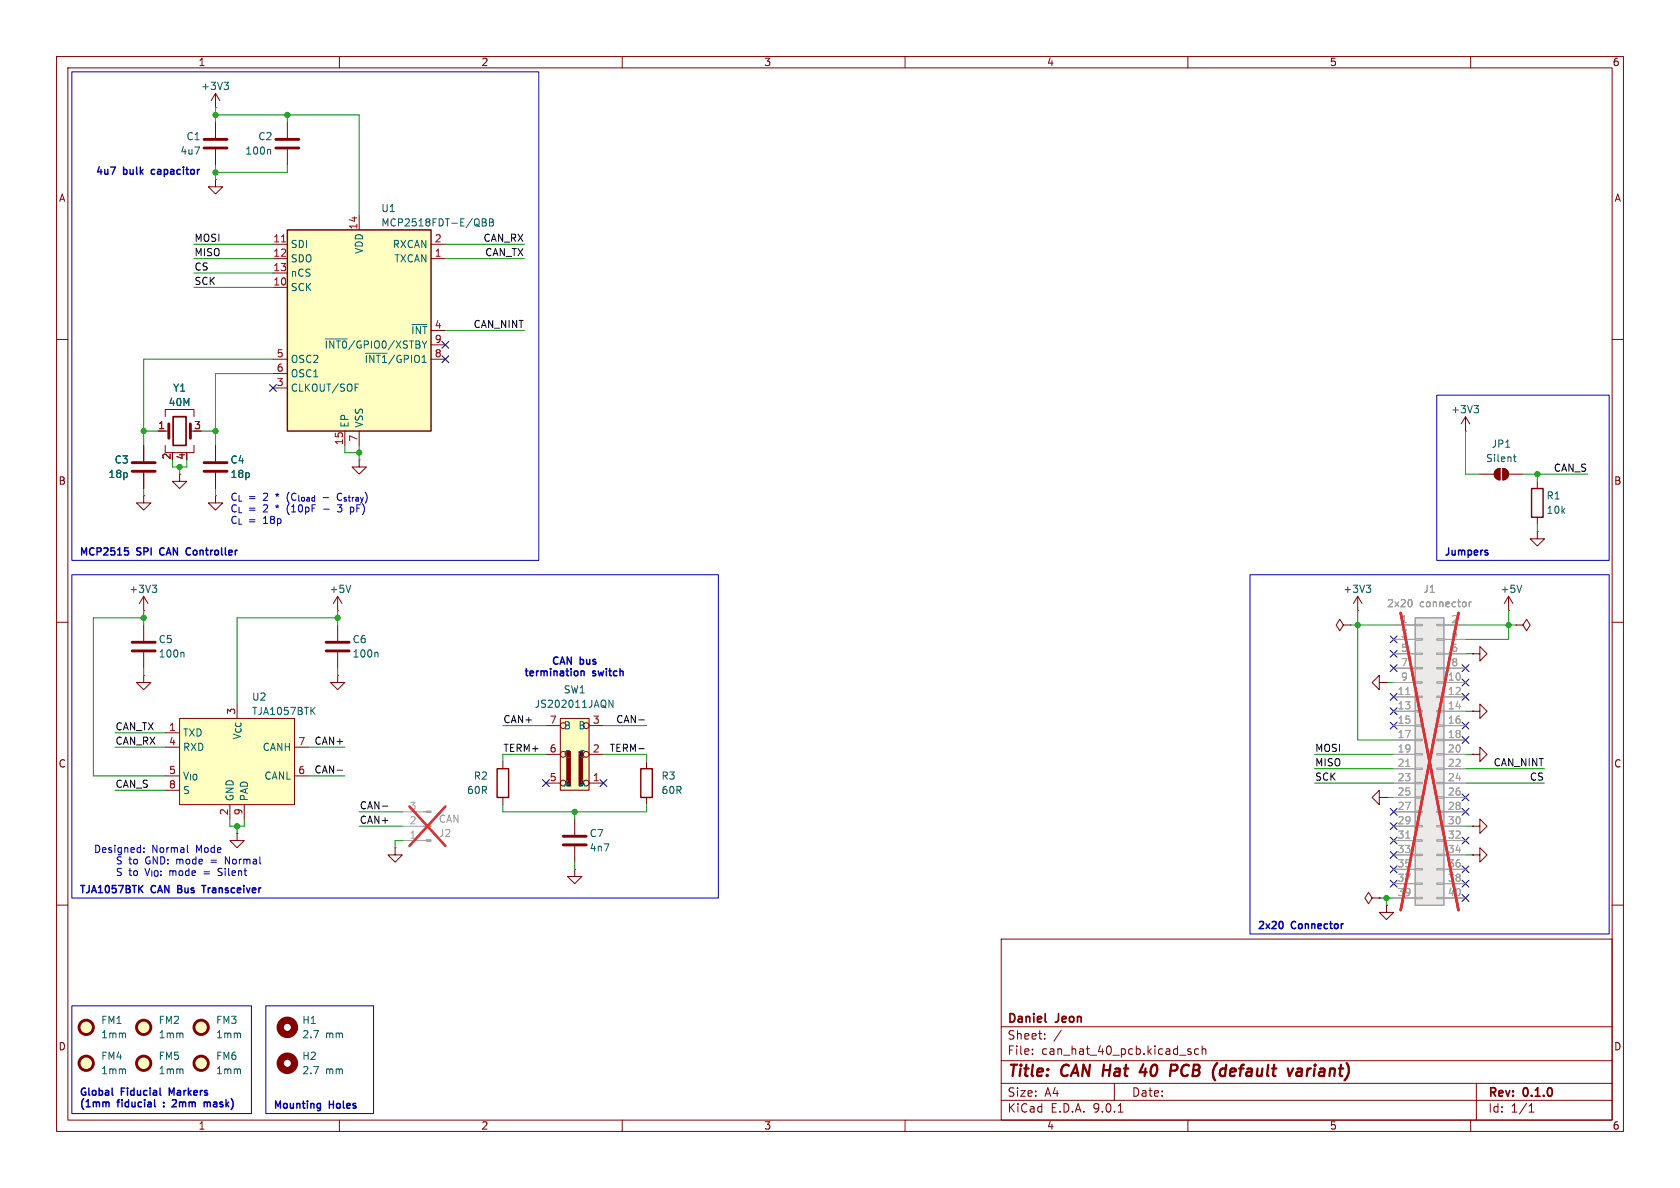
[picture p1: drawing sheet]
<svg xmlns="http://www.w3.org/2000/svg" width="297mm" height="210mm" viewBox="0 0 297 210" stroke-linecap="round" stroke-linejoin="round" font-family="sans-serif">
<g fill="none" stroke="#840000" stroke-width=".18">
<path d="M10 10h277v190h-277zM12 12h273v186h-273zM60 10v2M110 10v2M160 10v2M210 10v2M260 10v2M10 60h2M285 60h2M31.7 83.8v1.3h1.3l-1.3 1.3-1.2-1.3h1.2M31.7 83.8h.1M10 110h2"/>
<path d="M285 110h2M260.3 133.4h1.3v-1.3l1.3 1.3-1.3 1.2v-1.2M260.3 133.4h.1M10 160h2M177 166h108v32h-108zM245.1 160v1.3h1.3l-1.3 1.3-1.3-1.3h1.3M245.1 160h.1M285 160h2M60 198v2M110 198v2M160 198v2M177 194.5h108"/>
<path d="M177 191.5h108M177 187.5h108M177 181.5h108M182.5 186.3v.1M182.5 185.5v.1M184.7 183.6v.1M184.7 182.8v.1M187.6 182.1l-1.3 2M197 191.5v3M197.7 196.6h.8M210 185.7l.6 .4-.2 .3-.4-.1M210 198v2"/>
<path d="M210.5 185.5l-.3-.1-.2 .2M211.9 185.5l-.4-.1-.3 .3v.4l.1 .2h.6M212.5 185.5l.2-.1 .4 .1 .1 .9M212.5 184.9v1.5M260 198v2M261 191.5v6.5M270.3 196.6h.9M270.3 195.5l.4-.4v1.5"/>
</g>
<path d="M202.1 188.1l-.6 1.4h1.2M202.5 188.9l-.2 1.3M207.1 188.2l.9 .1a.58 .58 0 0 1-.3 1h-.8M216.1 188.9l.6 .1M216.6 190.1l-.6 .1M216.8 188.2l-.3 2M229.4 189l.2-.1 .5 .1v1.2M230.2 189.4h-.7a.4 .4 0 0 0-.3 .4 .4 .4 0 0 0 .2 .4l.7-.1M231.2 188.9l-.2 1.3" fill="none" stroke="#840000" stroke-width=".4"/>
<path d="M184.8 180.6l.2 .1" fill="none" stroke="#840000" stroke-width=".3"/>
<path d="M250.2 109.2h5.1v50.8h-5.1z" fill="#ebeae8"/>
<path d="M250.2 109.2h5.1v50.8h-5.1z" fill="none" stroke="#9c9b98" stroke-width=".25"/>
<g fill="none" stroke="#9c9b98" stroke-width=".18">
<path d="M246.4 110.5h3.8M246.4 113h3.8M246.4 115.6h3.8M246.4 118.1h3.8M250.2 110.4h1.3v.2h-1.3zM250.2 112.9h1.3v.3h-1.3zM250.2 115.4h1.3v.3h-1.3zM250.2 118h1.3v.2h-1.3zM254 110.4h1.3v.2h-1.3zM254 112.9h1.3v.3h-1.3zM254 115.4h1.3v.3h-1.3zM254 118h1.3v.2h-1.3z"/>
<path d="M255.3 110.5h3.8M255.3 113h3.8M255.3 115.6h3.8M255.3 118.1h3.8M246.4 120.7h3.8M246.4 123.2h3.8M246.4 125.7h3.8M246.4 128.3h3.8M246.4 130.8h3.8M246.4 133.4h3.8M246.4 135.9h3.8M246.4 138.4h3.8"/>
<path d="M250.2 120.5h1.3v.3h-1.3zM250.2 123.1h1.3v.2h-1.3zM250.2 125.6h1.3v.3h-1.3zM250.2 128.1h1.3v.3h-1.3zM250.2 130.7h1.3v.2h-1.3zM250.2 133.2h1.3v.3h-1.3zM250.2 135.8h1.3v.2h-1.3zM250.2 138.3h1.3v.3h-1.3zM254 120.5h1.3v.3h-1.3zM254 123.1h1.3v.2h-1.3zM254 125.6h1.3v.3h-1.3zM254 128.1h1.3v.3h-1.3z"/>
<path d="M254 130.7h1.3v.2h-1.3zM254 133.2h1.3v.3h-1.3zM254 135.8h1.3v.2h-1.3zM254 138.3h1.3v.3h-1.3zM255.3 120.7h3.8M255.3 123.2h3.8M255.3 125.7h3.8M255.3 128.3h3.8M255.3 130.8h3.8M255.3 133.4h3.8M255.3 135.9h3.8M255.3 138.4h3.8"/>
<path d="M71.1 143.5h4.2M71.1 146.1h4.2M71.1 148.6h4.2M246.4 141h3.8M246.4 143.5h3.8M246.4 146.1h3.8M246.4 148.6h3.8M246.4 151.1h3.8M246.4 153.7h3.8M246.4 156.2h3.8M246.4 158.8h3.8M250.2 140.8h1.3v.3h-1.3z"/>
<path d="M250.2 143.4h1.3v.2h-1.3zM250.2 145.9h1.3v.3h-1.3zM250.2 148.5h1.3v.2h-1.3zM250.2 151h1.3v.3h-1.3zM250.2 153.5h1.3v.3h-1.3zM250.2 156.1h1.3v.2h-1.3zM250.2 158.6h1.3v.3h-1.3zM254 140.8h1.3v.3h-1.3zM254 143.4h1.3v.2h-1.3zM254 145.9h1.3v.3h-1.3zM254 148.5h1.3v.2h-1.3zM254 151h1.3v.3h-1.3z"/>
<path d="M254 153.5h1.3v.3h-1.3zM254 156.1h1.3v.2h-1.3zM254 158.6h1.3v.3h-1.3zM255.3 141h3.8M255.3 143.5h3.8M255.3 146.1h3.8M255.3 148.6h3.8M255.3 151.1h3.8M255.3 153.7h3.8M255.3 156.2h3.8M255.3 158.8h3.8"/>
</g>
<path d="M248.5 122.8h.8M248.5 135.5h.8M248.5 148.2h.8" fill="none" stroke="#a5a4a2" stroke-width=".18"/>
<path d="M249.5 106.1l.1 .4-.1 .7M259.7 106.4v.9M260.1 106.4l-.4 .3" fill="none" stroke="#939391" stroke-width=".18"/>
<path d="M247.6 108.4l10.2 52.5M257.8 108.4l-10.2 52.5M72.4 142.6l6.3 6.9M78.7 142.6l-6.3 6.9" fill="none" stroke="#e12e31" stroke-width=".46"/>
<g fill="none" stroke="#840000" stroke-width=".18">
<path d="M25.4 78.7v2.8M27.9 76.2h1.9M29.2 73.7v-1.3h5.1v1.3M29.2 78.7v1.3h5.1v-1.3M33.7 76.2h.6M38.1 78.7v2.8M259.1 76.2h.1M259.1 73.7l-.8 1.2M259.1 73.7l.7 1.2M259.1 73.7v2.5M25.4 83.6v2.8M38.1 83.6v2.8"/>
<path d="M63.5 81.3v1.3h1.3l-1.3 1.2-1.3-1.2h1.3M63.5 81.3h.1M237.5 110.5l-.6-1-.7 1 .7 1 .6-1h1.3M238.8 110.5h.1M240 108h.1M240 105.4l-.7 1.3M240 105.4l.8 1.3M240 105.4v2.6M260.3 115.6h1.3v-1.3l1.3 1.3-1.3 1.2v-1.2M260.3 115.6h.1M266.7 108h.1M266.7 105.4l-.8 1.3"/>
<path d="M266.7 105.4l.8 1.3M266.7 105.4v2.6M268 110.5h1.2l.7-1 .6 1-.6 1-.7-1M268 110.5h.1M243.8 120.7v-1.3l-1.2 1.3 1.2 1.2v-1.2h1.3M245.1 120.7h.1M260.3 125.7h1.3v-1.2l1.3 1.2-1.3 1.3v-1.3M260.3 125.7h.1M69.8 149.9v1.2h1.3l-1.3 1.3-1.2-1.3h1.2M69.8 149.9h.1M242.6 158.8l-.7-1.1-.6 1.1 .6 1 .7-1h1.2M243.8 141v-1.3l-1.2 1.3 1.2 1.2v-1.2h1.3"/>
<path d="M243.8 158.8h.1M245.1 141h.1M260.3 146.1h1.3v-1.3l1.3 1.3-1.3 1.2v-1.2M260.3 146.1h.1M260.3 151.1h1.3v-1.2l1.3 1.2-1.3 1.3v-1.3M260.3 151.1h.1"/>
</g>
<path d="M29.8 74.9v2.6M33.7 74.9v2.6M23.4 81.8h4M23.4 83.3h4M36.1 81.8h4M36.1 83.3h4" fill="none" stroke="#840000" stroke-width=".51"/>
<path d="M260.6 71.7h.8l-.4 .5M261.1 72.2l.3 .2v.3l-.3 .3M241.5 103.4h.8l-.4 .5M242.1 103.9l.2 .3v.3l-.2 .2M269 103.4l-.4 1.3" fill="none" stroke="#006464" stroke-width=".18"/>
<path d="M30.6 73.7h2.3v5h-2.3z" fill="none" stroke="#840000" stroke-width=".3"/>
<g fill="#9c9b98" stroke="#9c9b98" stroke-width=".18">
<path d="M75.3 148.5h.9v.2h-.9z"/>
<path d="M75.3 145.9h.9v.3h-.9z"/>
<path d="M75.3 143.4h.9v.2h-.9z"/>
</g>
<path d="M50.8 40.6h25.4v35.6h-25.4z" fill="#ffffc2"/>
<path d="M50.8 40.6h25.4v35.6h-25.4zM270.8 86.4h2v5h-2zM87.9 135.9h2v5.1h-2zM113.3 135.9h2v5.1h-2z" fill="none" stroke="#840000" stroke-width=".25"/>
<g fill="none" stroke="#840000" stroke-width=".18">
<path d="M38.1 19.1h.1M38.1 16.5v2.6M38.1 16.5l.8 1.3M38.1 16.5l-.8 1.3M38.1 31.8v1.2h-1.3l1.3 1.3 1.3-1.3h-1.3M38.1 31.8h.1M38.1 21.6v2.8M38.1 26.4v2.8M50.8 21.6v2.8M50.8 26.4v2.8M63.5 38.1v2.5M48.3 43.2h2.5"/>
<path d="M48.3 45.7h2.5M48.3 48.3h2.5M48.3 50.8h2.5M76.2 43.2h2.5M76.2 45.7h2.5M76.2 58.4h2.5M48.3 63.5h2.5M48.3 66h2.5M48.3 68.6h2.5M61 76.2v2.5M63.5 76.2v2.5M76.2 61h2.5"/>
<path d="M76.2 63.5h2.5M261.6 83.8h2.6M264.5 83.1l.7-.3v2a1.02 1.02 0 0 1-1-.6 1.02 1.02 0 0 1 .3-1.1zM265.7 82.8a1.02 1.02 0 0 1 1 1 1.02 1.02 0 0 1-1 1zM266.7 83.8h2.5M271.8 94v1.3h1.2l-1.2 1.2-1.3-1.2h1.3M271.8 94h.1M271.8 85.1v1.3M271.8 91.4v1.3M25.4 119.4v1.3h1.3l-1.3 1.2-1.3-1.2h1.3M25.4 119.4h.1M25.4 108h.1"/>
<path d="M25.4 105.4v2.6M25.4 110.5v2.8M25.4 115.3v2.8M25.4 105.4l-.8 1.3M25.4 105.4l.8 1.3M59.7 108h.1M59.7 119.4v1.3h1.3l-1.3 1.2-1.3-1.2h1.3M59.7 119.4h.1M59.7 105.4l-.8 1.3M59.7 105.4l.8 1.3M59.7 105.4v2.6M59.7 110.5v2.8"/>
<path d="M59.7 115.3v2.8M88.9 134.6v1.3M114.3 134.6v1.3M88.9 141v1.2M101.6 153.7v1.2h1.3l-1.3 1.3-1.3-1.3h1.3M101.6 153.7h.1M101.6 144.8v2.8M101.6 149.6v2.8M114.3 141v1.2"/>
</g>
<g fill="none" stroke="#006464" stroke-width=".18">
<path d="M39.6 14.5h.8l-.4 .5M40.2 15l.2 .3v.3l-.2 .2M47.7 26.4l.1 .2v.6M85.3 38.7h.4l.2 .2-.2 .4 .2 .1 .1 .3-.3 .2h-.4zM85.3 39.3h.4M86.5 38.7h.5l.2 .2-.2 .4 .2 .1 .1 .3-.3 .2h-.5zM86.5 39.3h.5M57.5 59.9h3.9M72.8 57.4h2.7M62.8 68.5h.4M62.8 67.9h.6M64.6 62.5h3.8"/>
<path d="M267.5 80.8h.5M267.7 80.3v1.1l.3 .2M26.9 103.4h.8l-.4 .5M27.5 103.9l.2 .3v.3l-.2 .2M32.3 115.3l.2 .2v.6M62 103.4l-.4 1.3M66.6 115.3l.2 .2v.6"/>
</g>
<path d="M49.8 42.8h.7" fill="none" stroke="#a90000" stroke-width=".18"/>
<g fill="#840000" stroke="#840000" stroke-width=".18">
<path d="M264.5 83.1l.7-.3v2a1.02 1.02 0 0 1-1-.6 1.02 1.02 0 0 1 .3-1.1z"/>
<path d="M265.7 82.8a1.02 1.02 0 0 1 1 1 1.02 1.02 0 0 1-1 1z"/>
</g>
<g fill="none" stroke="#840000" stroke-width=".51">
<path d="M36.1 24.6h4M36.1 26.2h4M48.8 24.6h4M48.8 26.2h4M23.4 113.5h4M23.4 115.1h4M57.7 113.5h4M57.7 115.1h4M99.6 147.8h4M99.6 149.4h4"/>
<circle cx="15.2" cy="188" r="1.27"/>
<circle cx="15.2" cy="181.6" r="1.27"/>
<circle cx="25.4" cy="181.6" r="1.27"/>
</g>
<g fill="#ffffc2" stroke="#ffffc2" stroke-width=".18">
<circle cx="15.2" cy="188" r="1.27"/>
<circle cx="15.2" cy="181.6" r="1.27"/>
<circle cx="25.4" cy="181.6" r="1.27"/>
</g>
<path d="M31.7 127h20.4v15.2h-20.4z" fill="#ffffc2"/>
<path d="M29.2 129.5h2.5M29.2 132.1h2.5M29.2 137.2h2.5M29.2 139.7h2.5M31.7 127h20.4v15.2h-20.4zM52.1 132.1h2.5M52.1 137.2h2.5M40.6 142.2v2.6M43.2 142.2v2.6" fill="none" stroke="#840000" stroke-width=".18"/>
<path d="M55.1 125.6l.6 .7M55.7 125l-.7 .8" fill="none" stroke="#006464" stroke-width=".18"/>
<path d="M99.1 127h5v12.7h-5z" fill="#ffffc2"/>
<g fill="none" stroke="#840000" stroke-width=".18">
<path d="M25.4 78.7v2.8M27.9 76.2h1.3M38.1 78.7v2.8M25.4 87.6v1.3h1.3l-1.3 1.3-1.3-1.3h1.3M25.4 87.6h.1M25.4 83.6v2.8M38.1 87.6v1.3h1.3l-1.3 1.3-1.3-1.3h1.3M38.1 87.6h.1M38.1 83.6v2.8M260.3 115.6h.1M96.5 138.4h2.6M96.5 133.4h2.6"/>
<path d="M96.5 128.3h2.6M99.1 127h5v12.7h-5zM104.1 138.4h2.6M104.1 133.4h2.6M104.1 128.3h2.6M245.1 120.7h.1M260.3 125.7h.1M260.3 133.4h.1M41.9 147.3v1.3h1.3l-1.3 1.3-1.3-1.3h1.3M41.9 147.3h.1M243.8 158.8h.1M245.1 141h.1"/>
<path d="M260.3 146.1h.1M260.3 151.1h.1M245.1 160h.1"/>
<circle cx="99.6" cy="128.3" r=".51"/>
<circle cx="103.6" cy="128.3" r=".51"/>
<circle cx="103.6" cy="133.4" r=".51"/>
<circle cx="103.6" cy="138.4" r=".51"/>
</g>
<g fill="#840000" stroke="#840000" stroke-width=".18">
<path d="M102.4 132.8h.6v6.1h-.6z"/>
<path d="M100.2 132.8h.6v6.1h-.6z"/>
</g>
<path d="M108.4 123.8v1.2l-.8-1.2v1.2" fill="none" stroke="#006464" stroke-width=".18"/>
<g fill="none" stroke="#840000" stroke-width="1.3">
<circle cx="50.8" cy="188" r="1.27"/>
<circle cx="50.8" cy="181.6" r="1.27"/>
</g>
<g fill="#ffffc2" stroke="#ffffc2" stroke-width=".18">
<circle cx="25.4" cy="188" r="1.27"/>
<circle cx="35.6" cy="188" r="1.27"/>
<circle cx="35.6" cy="181.6" r="1.27"/>
</g>
<g fill="none" stroke="#840000" stroke-width=".51">
<circle cx="25.4" cy="188" r="1.27"/>
<circle cx="35.6" cy="188" r="1.27"/>
<circle cx="35.6" cy="181.6" r="1.27"/>
</g>
<path d="M59.6 136.2h1M112.9 132.4h1M112.9 127.3h1M67.6 142.5h1" fill="none" stroke="#0f0f0f" stroke-width=".18"/>
<g fill="none" stroke="#009600" stroke-width=".18">
<path d="M38.1 19.1v2.5M38.1 29.2v2.6M38.1 20.3h25.4v17.8M50.8 20.3v1.3M50.8 29.2v1.3h-12.7M34.3 43.2h14M34.3 48.3h14M34.3 50.8h14M34.3 45.7h14M78.7 43.2h14M78.7 45.7h14M78.7 58.4h14"/>
<path d="M25.4 76.2h2.5M35.6 76.2h2.5M48.3 66h-10.2v12.7M48.3 63.5h-22.9v15.2M61 78.7v1.3h2.5M63.5 78.7v2.6M259.1 76.2v7.6h2.5M25.4 86.4v1.2M30.5 81.3v1.3h2.5v-1.3M31.7 82.6v1.2M38.1 86.4v1.2M269.2 83.8h11.5"/>
<path d="M271.8 83.8v1.3M271.8 92.7v1.3M25.4 108v2.5M25.4 118.1v1.3M25.4 109.2h-8.9v28h12.7M59.7 108v2.5M59.7 118.1v1.3M59.7 109.2h-17.8v15.3M238.8 110.5h7.6M240 108v22.8h6.4M259.1 115.6h1.2M259.1 110.5h8.9"/>
<path d="M266.7 108v5h-7.6M20.3 129.5h8.9M20.3 139.7h8.9M20.3 132.1h8.9M54.6 137.2h6.4M54.6 132.1h6.4M88.9 128.3h7.6M96.5 133.4h-7.6v1.2M106.7 133.4h7.6v1.2M106.7 128.3h7.6M232.4 138.4h14M232.4 135.9h14"/>
<path d="M232.4 133.4h14M245.1 120.7h1.3M259.1 138.4h13.9M259.1 135.9h13.9M259.1 133.4h1.2M259.1 125.7h1.2M40.6 144.8v1.3h2.6v-1.3M41.9 146.1v1.2M63.5 146.1h7.6M63.5 143.5h7.6M71.1 148.6h-1.3v1.3M88.9 142.2v1.3h25.4v-1.3"/>
<path d="M101.6 143.5v1.3M101.6 152.4v1.3M243.8 158.8h2.6M245.1 158.8v1.2M245.1 141h1.3M259.1 146.1h1.2M259.1 151.1h1.2"/>
</g>
<g fill="none" stroke="#000084" stroke-width=".18">
<path d="M47.7 68l1.2 1.2M48.9 68l-1.2 1.2M78.1 60.4l1.2 1.2M78.1 62.9l1.2 1.2M79.3 60.4l-1.2 1.2M79.3 62.9l-1.2 1.2M245.8 117.5l1.2 1.2M245.8 112.4l1.2 1.2M245.8 115l1.2 1.2M247 117.5l-1.2 1.2M247 112.4l-1.2 1.2M247 115l-1.2 1.2"/>
<path d="M258.5 117.5l1.2 1.2M259.7 117.5l-1.2 1.2M95.9 137.8l1.2 1.2M97.1 137.8l-1.2 1.2M106.1 137.8l1.2 1.2M107.3 137.8l-1.2 1.2M245.8 127.7l1.2 1.2M245.8 122.6l1.2 1.2M245.8 125.1l1.2 1.2M247 127.7l-1.2 1.2M247 122.6l-1.2 1.2M247 125.1l-1.2 1.2"/>
<path d="M258.5 130.2l1.2 1.2M258.5 127.7l1.2 1.2M258.5 120l1.2 1.3M258.5 122.6l1.2 1.2M259.7 130.2l-1.2 1.2M259.7 127.7l-1.2 1.2M259.7 120l-1.2 1.3M259.7 122.6l-1.2 1.2M245.8 145.4l1.2 1.3M245.8 148l1.2 1.2M245.8 150.5l1.2 1.2M245.8 153.1l1.2 1.2"/>
<path d="M245.8 142.9l1.2 1.2M245.8 155.6l1.2 1.2M247 148l-1.2 1.2M247 150.5l-1.2 1.2M247 153.1l-1.2 1.2M247 142.9l-1.2 1.2M247 155.6l-1.2 1.2M247 145.4l-1.2 1.3M258.5 140.4l1.2 1.2M258.5 158.1l1.2 1.3M258.5 153.1l1.2 1.2M258.5 155.6l1.2 1.2"/>
<path d="M258.5 142.9l1.2 1.2M258.5 148l1.2 1.2M259.7 158.1l-1.2 1.3M259.7 140.4l-1.2 1.2M259.7 153.1l-1.2 1.2M259.7 155.6l-1.2 1.2M259.7 142.9l-1.2 1.2M259.7 148l-1.2 1.2"/>
</g>
<g fill="none" stroke="#0000c2" stroke-width=".25">
<path d="M19.5 29.5h.9l-.5 1.3M22.1 96.8h.6M22.2 97.3h.3l.2 .3-.1 .5h-.4M28.3 97l-.1 .4 .1 .5M33.1 96.9h.5M33.1 98.1h.5M102.7 118.6v.9M102.7 118.7l.2-.1 .3 .1 .1 .8M31.4 157.1h.5M31.9 156.5h-.5v1.3h.5M35.7 156.5h.7M36 156.5v1.3"/>
<path d="M226.7 163l.1 .4-.1 .6M19.1 194.8l.2 .2v.7M19.9 193.6h.1M29 195.5v.2M29 194.9v.1M30.3 193.2l-.4-.9v1.3M31.1 194.9l-.7 .8h.8M36.2 194.9l.3-.1 .1 .2M36.6 195l.2-.2 .4 .2M36.6 195v.7"/>
</g>
<g fill="none" stroke="#0000c2" stroke-width=".18">
<path d="M12.7 12.7h82.5v86.4h-82.5zM254 69.9h30.5v29.2h-30.5zM57.2 90h1M59.6 89.2h.8l-.4 .5h.2M59.6 90.4l.6 .1M60.2 87.2a.64 .64 0 0 0-.6 .6 .64 .64 0 0 0 .6 .7M62.4 89.7l.2 .6-.2 .1-.3 .1M12.7 101.6h114.3v57.2h-114.3zM221 101.6h63.5v63.5h-63.5zM20.7 152.7h.2M20.7 154.7l.2 .1M20.8 153.6v.4"/>
<path d="M25.4 150.6v.1M25.4 149.9v.1M25.6 153.5l.4 1.3 .5-1.3M26.4 151.5a.64 .64 0 0 0-.7 .6 .64 .64 0 0 0 .6 .6M31.6 151.9l.2 .2M31.8 152.1v.6M32 151.9l-.2 .2M33.1 149.4v1.1l.2 .2M36.1 154.1h.9M36.1 154.5h.9M37.3 152.1h1M37.3 152.4h1"/>
<path d="M38.8 154.1l.3 .1 .2 .3-.3 .3h-.3M39.3 153.6l-.5-.1-.3 .4M40.6 151.5v1.2l-.8-1.2v1.2M12.7 177.8h31.7v19.1h-31.7zM47 177.8h19v19.1h-19z"/>
</g>
<path d="M249.5 106.1l.1 .4-.1 .7M259.7 106.4v.9M260.1 106.4l-.4 .3" fill="none" stroke="#939391" stroke-width=".18"/>
<g fill="none" stroke="#9c9b98" stroke-width=".18">
<path d="M246.4 110.5h3.8M246.4 113h3.8M246.4 115.6h3.8M246.4 118.1h3.8M255.3 110.5h3.8M255.3 113h3.8M255.3 115.6h3.8M255.3 118.1h3.8M246.4 120.7h3.8M246.4 123.2h3.8M246.4 125.7h3.8M246.4 128.3h3.8"/>
<path d="M246.4 130.8h3.8M246.4 133.4h3.8M246.4 135.9h3.8M246.4 138.4h3.8M255.3 120.7h3.8M255.3 123.2h3.8M255.3 125.7h3.8M255.3 128.3h3.8M255.3 130.8h3.8M255.3 133.4h3.8M255.3 135.9h3.8M255.3 138.4h3.8"/>
<path d="M246.4 141h3.8M246.4 143.5h3.8M246.4 146.1h3.8M246.4 148.6h3.8M246.4 151.1h3.8M246.4 153.7h3.8M246.4 156.2h3.8M246.4 158.8h3.8M255.3 141h3.8M255.3 143.5h3.8M255.3 146.1h3.8M255.3 148.6h3.8"/>
<path d="M255.3 151.1h3.8M255.3 153.7h3.8M255.3 156.2h3.8M255.3 158.8h3.8"/>
</g>
<path d="M248.5 122.8h.8M248.5 135.5h.8M248.5 148.2h.8" fill="none" stroke="#a5a4a2" stroke-width=".18"/>
<path d="M247.6 108.4l10.2 52.5M257.8 108.4l-10.2 52.5" fill="none" stroke="#e12e31" stroke-width=".46"/>
<g fill="#009600" stroke="#009600" stroke-width=".18">
<circle cx="63.5" cy="80" r=".46"/>
<circle cx="240" cy="110.5" r=".46"/>
<circle cx="245.1" cy="158.8" r=".46"/>
<circle cx="101.6" cy="143.5" r=".46"/>
<circle cx="38.1" cy="76.2" r=".46"/>
<circle cx="25.4" cy="76.2" r=".46"/>
<circle cx="31.7" cy="82.6" r=".46"/>
<circle cx="266.7" cy="110.5" r=".46"/>
<circle cx="271.8" cy="83.8" r=".46"/>
<circle cx="41.9" cy="146.1" r=".46"/>
<circle cx="38.1" cy="30.5" r=".46"/>
<circle cx="38.1" cy="20.3" r=".46"/>
<circle cx="50.8" cy="20.3" r=".46"/>
<circle cx="25.4" cy="109.2" r=".46"/>
<circle cx="59.7" cy="109.2" r=".46"/>
</g>
<g font-size="2.8" fill="#840000">
<text x="178" y="190.9">Title:</text>
<text x="187.7" y="190.9">CAN Hat</text>
<text x="203.2" y="190.9">40</text>
<text x="209.3" y="190.9">PCB</text>
<text x="217.6" y="190.9">(default</text>
<text x="231.8" y="190.9">variant)</text>
</g>
<g font-size="2.1" fill="#840000">
<text x="178" y="184">Sheet:</text>
<text x="178" y="181.2">Daniel</text>
<text x="186.7" y="181.2">Jeon</text>
<text x="178" y="186.7">File:</text>
<text x="184.1" y="186.7">can_hat_40_pcb.kicad_sch</text>
<text x="178" y="196.9">KiCad</text>
<text x="178" y="194.1">Size:</text>
<text x="184.7" y="194.1">A4</text>
<text x="185.7" y="196.9">E.D.A.</text>
<text x="193.3" y="196.9">9.0.1</text>
<text x="200" y="194.1">Date:</text>
<text x="263" y="194.3">Rev:</text>
<text x="263" y="196.9">Id:</text>
<text x="267.1" y="196.9">1/1</text>
<text x="269.4" y="194.3">0.1.0</text>
</g>
<g font-size="1.8" fill="#840000">
<text x="35" y="11.9">1</text>
<text x="85" y="11.9">2</text>
<text x="135" y="11.9">3</text>
<text x="185" y="11.9">4</text>
<text x="235" y="11.9">5</text>
<text x="285" y="11.9">6</text>
<text x="10.3" y="35.9">A</text>
<text x="285.3" y="35.9">A</text>
<text x="10.3" y="85.9">B</text>
<text x="285.3" y="85.9">B</text>
<text x="10.3" y="135.9">C</text>
<text x="285.3" y="135.9">C</text>
<text x="10.3" y="185.9">D</text>
<text x="285.3" y="185.9">D</text>
<text x="35" y="199.9">1</text>
<text x="85" y="199.9">2</text>
<text x="135" y="199.9">3</text>
<text x="185" y="199.9">4</text>
<text x="235" y="199.9">5</text>
<text x="285" y="199.9">6</text>
</g>
<g font-size="1.8" fill="#006464">
<text x="35.5" y="16.1">+3V3</text>
<text x="31.8" y="27.5">4u7</text>
<text x="32.9" y="25">C1</text>
<text x="43.3" y="27.5">100n</text>
<text x="45.6" y="25">C2</text>
<text x="67.3" y="37.7">U1</text>
<text x="67.3" y="40.2">MCP2518FDT-E/QBB</text>
<text x="51.3" y="44">SDI</text>
<text x="51.3" y="46.6">SDO</text>
<text x="64.4" y="45" transform="rotate(-90 64.4 45)">VDD</text>
<text x="69.3" y="44">RXCAN</text>
<text x="69.6" y="46.6">TXCAN</text>
<text x="51.3" y="49.1">nCS</text>
<text x="51.3" y="51.7">SCK</text>
<text x="72.6" y="59.3">~{INT}</text>
<text x="51.3" y="64.4">OSC2</text>
<text x="57.3" y="61.8">~{INT0}/GPIO0/XSTBY</text>
<text x="64.4" y="64.4">~{INT1}/GPIO1</text>
<text x="29.7" y="72">40M</text>
<text x="30.5" y="69.4">Y1</text>
<text x="51.3" y="66.9">OSC1</text>
<text x="51.3" y="69.4">CLKOUT/SOF</text>
<text x="61.8" y="75.7" transform="rotate(-90 61.8 75.7)">EP</text>
<text x="64.4" y="75.7" transform="rotate(-90 64.4 75.7)">VSS</text>
<text x="256.4" y="73.3">+3V3</text>
<text x="20.2" y="82.1">C3</text>
<text x="40.6" y="82.1">C4</text>
<text x="262.6" y="81.9">Silent</text>
<text x="263.6" y="79.3">JP1</text>
<text x="19.1" y="84.7">18p</text>
<text x="40.6" y="84.7">18p</text>
<text x="273.3" y="88.5">R1</text>
<text x="273.3" y="91">10k</text>
<text x="22.8" y="105">+3V3</text>
<text x="58.2" y="105">+5V</text>
<text x="237.4" y="105">+3V3</text>
<text x="265.2" y="105">+5V</text>
<text x="27.9" y="113.9">C5</text>
<text x="62.2" y="113.9">C6</text>
<text x="27.9" y="116.4">100n</text>
<text x="62.2" y="116.4">100n</text>
<text x="44.5" y="124.1">U2</text>
<text x="94.4" y="125.3">JS202011JAQN</text>
<text x="99.6" y="122.8">SW1</text>
<text x="32.3" y="130.4">TXD</text>
<text x="42.8" y="130.9" transform="rotate(-90 42.8 130.9)">V_{CC}</text>
<text x="44.5" y="126.6">TJA1057BTK</text>
<text x="99.6" y="129.1">B</text>
<text x="102.2" y="129.1">B</text>
<text x="32.3" y="132.9">RXD</text>
<text x="46.3" y="132.9">CANH</text>
<text x="99.6" y="134.2">C</text>
<text x="102.2" y="134.2">C</text>
<text x="32.3" y="138">V_{IO}</text>
<text x="32.3" y="140.6">S</text>
<text x="41.5" y="141.7" transform="rotate(-90 41.5 141.7)">GND</text>
<text x="44" y="141.7" transform="rotate(-90 44 141.7)">PAD</text>
<text x="46.6" y="138">CANL</text>
<text x="82.5" y="140.6">60R</text>
<text x="83.7" y="138">R2</text>
<text x="99.6" y="139.3">A</text>
<text x="102.3" y="139.3">A</text>
<text x="116.8" y="138">R3</text>
<text x="116.8" y="140.6">60R</text>
<text x="104.1" y="148.2">C7</text>
<text x="104.1" y="150.7">4n7</text>
<text x="17.8" y="181.2">FM1</text>
<text x="17.8" y="183.7">1mm</text>
<text x="27.9" y="181.2">FM2</text>
<text x="27.9" y="183.7">1mm</text>
<text x="38.1" y="181.2">FM3</text>
<text x="38.1" y="183.7">1mm</text>
<text x="53.3" y="181.2">H1</text>
<text x="53.3" y="183.7">2.7</text>
<text x="57.5" y="183.7">mm</text>
<text x="17.8" y="187.6">FM4</text>
<text x="17.8" y="190.1">1mm</text>
<text x="27.9" y="187.6">FM5</text>
<text x="27.9" y="190.1">1mm</text>
<text x="38.1" y="187.6">FM6</text>
<text x="38.1" y="190.1">1mm</text>
<text x="53.3" y="187.6">H2</text>
<text x="53.3" y="190.1">2.7</text>
<text x="57.5" y="190.1">mm</text>
</g>
<g font-size="1.8" fill="#0000c2">
<text x="16.7" y="31.2">4u7</text>
<text x="21.7" y="31.2">bulk</text>
<text x="27.2" y="31.2">capacitor</text>
<text x="40.6" y="88.7">C_{L}</text>
<text x="43.9" y="88.7">=</text>
<text x="46.7" y="88.7">2</text>
<text x="49.1" y="88.7">*</text>
<text x="51.2" y="88.7">(C_{load}-</text>
<text x="60.6" y="88.7">C_{stray})</text>
<text x="40.6" y="90.8">C_{L}</text>
<text x="40.6" y="92.8">C_{L}</text>
<text x="43.9" y="90.8">=</text>
<text x="43.9" y="92.8">=</text>
<text x="46.7" y="90.8">2</text>
<text x="46.7" y="92.8">18p</text>
<text x="49.1" y="90.8">*</text>
<text x="51.2" y="90.8">(10pF</text>
<text x="60.7" y="90.8">3</text>
<text x="63.1" y="90.8">pF)</text>
<text x="14" y="98.6">MCP2515</text>
<text x="24.3" y="98.6">SPI</text>
<text x="28.8" y="98.6">CAN</text>
<text x="34" y="98.6">Controller</text>
<text x="255.3" y="98.6">Jumpers</text>
<text x="92.5" y="119.9">termination</text>
<text x="97.4" y="117.9">CAN</text>
<text x="102.5" y="117.9">bus</text>
<text x="104.8" y="119.9">switch</text>
<text x="16.5" y="151">Designed:</text>
<text x="21.3" y="153">S to</text>
<text x="21.3" y="155.1">S to</text>
<text x="26.7" y="153">GND:</text>
<text x="26.7" y="155.1">V_{IO}:</text>
<text x="26.8" y="151">Normal</text>
<text x="31.2" y="155.1">mode</text>
<text x="32.4" y="153">mode</text>
<text x="34.8" y="151">Mode</text>
<text x="37.4" y="155.1">=</text>
<text x="40.2" y="155.1">Silent</text>
<text x="41.4" y="153">Normal</text>
<text x="14" y="158.2">TJA1057BTK</text>
<text x="26.8" y="158.2">CAN</text>
<text x="32" y="158.2">Bus</text>
<text x="36.9" y="158.2">Transceiver</text>
<text x="222.2" y="164.6">2x20</text>
<text x="228.4" y="164.6">Connector</text>
<text x="14" y="194.1">Global</text>
<text x="14" y="196.1">(1mm</text>
<text x="20.9" y="196.1">fiducial</text>
<text x="21.5" y="194.1">Fiducial</text>
<text x="30.5" y="194.1">Markers</text>
<text x="31.6" y="196.1">2mm</text>
<text x="37.7" y="196.1">mask)</text>
<text x="48.3" y="196.3">Mounting</text>
<text x="58.3" y="196.3">Holes</text>
</g>
<g font-size="1.8" fill="#a90000">
<text x="63.2" y="40.7" transform="rotate(-90 63.2 40.7)">14</text>
<text x="48.2" y="42.9">11</text>
<text x="48.2" y="45.5">12</text>
<text x="76.8" y="42.9">2</text>
<text x="76.8" y="45.5">1</text>
<text x="48.2" y="48">13</text>
<text x="48.2" y="50.5">10</text>
<text x="76.8" y="58.2">4</text>
<text x="48.8" y="63.2">5</text>
<text x="48.8" y="65.8">6</text>
<text x="76.8" y="60.7">9</text>
<text x="76.8" y="63.2">8</text>
<text x="48.8" y="68.3">3</text>
<text x="27.9" y="75.9">1</text>
<text x="34.2" y="75.9">3</text>
<text x="30.2" y="81.4" transform="rotate(-90 30.2 81.4)">2</text>
<text x="32.8" y="81.4" transform="rotate(-90 32.8 81.4)">4</text>
<text x="60.7" y="78.8" transform="rotate(-90 60.7 78.8)">15</text>
<text x="63.2" y="78.2" transform="rotate(-90 63.2 78.2)">7</text>
<text x="29.8" y="129.3">1</text>
<text x="29.8" y="131.8">4</text>
<text x="41.7" y="126.4" transform="rotate(-90 41.7 126.4)">3</text>
<text x="52.6" y="131.8">7</text>
<text x="97.1" y="128">7</text>
<text x="104.7" y="128">3</text>
<text x="29.8" y="136.9">5</text>
<text x="52.6" y="136.9">6</text>
<text x="97.1" y="133.1">6</text>
<text x="104.7" y="133.1">2</text>
<text x="29.8" y="139.4">8</text>
<text x="97.1" y="138.2">5</text>
<text x="104.7" y="138.2">1</text>
<text x="40.4" y="144.2" transform="rotate(-90 40.4 144.2)">2</text>
<text x="42.9" y="144.2" transform="rotate(-90 42.9 144.2)">9</text>
</g>
<g font-size="1.8" fill="#0f0f0f">
<text x="34.3" y="42.8">MOSI</text>
<text x="34.3" y="47.9">CS</text>
<text x="34.3" y="45.4">MISO</text>
<text x="85.4" y="42.8">CAN_RX</text>
<text x="85.7" y="45.4">CAN_TX</text>
<text x="34.3" y="50.5">SCK</text>
<text x="83.6" y="58.1">CAN_NINT</text>
<text x="274.6" y="83.5">CAN_S</text>
<text x="20.3" y="129.2">CAN_TX</text>
<text x="20.3" y="131.7">CAN_RX</text>
<text x="55.5" y="131.7">CAN+</text>
<text x="88.9" y="127.9">CAN+</text>
<text x="108.8" y="127.9">CAN-</text>
<text x="55.5" y="136.8">CAN-</text>
<text x="88.9" y="133">TERM+</text>
<text x="107.7" y="133">TERM-</text>
<text x="232.4" y="133">MOSI</text>
<text x="232.4" y="135.5">MISO</text>
<text x="264" y="135.5">CAN_NINT</text>
<text x="20.3" y="139.4">CAN_S</text>
<text x="63.5" y="143.2">CAN-</text>
<text x="232.4" y="138.1">SCK</text>
<text x="270.4" y="138.1">CS</text>
<text x="63.5" y="145.7">CAN+</text>
</g>
<g font-size="1.8" fill="#939391">
<text x="245.1" y="107.5">2x20</text>
<text x="251" y="107.5">connector</text>
<text x="251.5" y="105">J1</text>
<text x="77.5" y="148.2">J2</text>
<text x="77.5" y="145.6">CAN</text>
</g>
<g font-size="1.8" fill="#a5a4a2">
<text x="247.6" y="110.2">1</text>
<text x="247.6" y="112.8">3</text>
<text x="256.5" y="110.2">2</text>
<text x="256.5" y="112.8">4</text>
<text x="247.6" y="115.3">5</text>
<text x="247.6" y="117.9">7</text>
<text x="256.5" y="115.3">6</text>
<text x="256.5" y="117.9">8</text>
<text x="247" y="122.9">11</text>
<text x="247" y="125.5">13</text>
<text x="247.6" y="120.4">9</text>
<text x="255.9" y="120.4">10</text>
<text x="255.9" y="122.9">12</text>
<text x="255.9" y="125.5">14</text>
<text x="247" y="128">15</text>
<text x="247" y="130.6">17</text>
<text x="255.9" y="128">16</text>
<text x="255.9" y="130.6">18</text>
<text x="247" y="133.1">19</text>
<text x="247" y="135.6">21</text>
<text x="255.9" y="133.1">20</text>
<text x="255.9" y="135.6">22</text>
<text x="72.3" y="143.3">3</text>
<text x="247" y="138.2">23</text>
<text x="247" y="140.7">25</text>
<text x="247" y="143.3">27</text>
<text x="255.9" y="138.2">24</text>
<text x="255.9" y="140.7">26</text>
<text x="255.9" y="143.3">28</text>
<text x="72.3" y="148.3">1</text>
<text x="72.3" y="145.8">2</text>
<text x="247" y="145.8">29</text>
<text x="247" y="148.3">31</text>
<text x="255.9" y="145.8">30</text>
<text x="255.9" y="148.3">32</text>
<text x="247" y="150.9">33</text>
<text x="247" y="153.4">35</text>
<text x="247" y="156">37</text>
<text x="255.9" y="150.9">34</text>
<text x="255.9" y="153.4">36</text>
<text x="255.9" y="156">38</text>
<text x="247" y="158.5">39</text>
<text x="255.9" y="158.5">40</text>
</g>
</svg>
